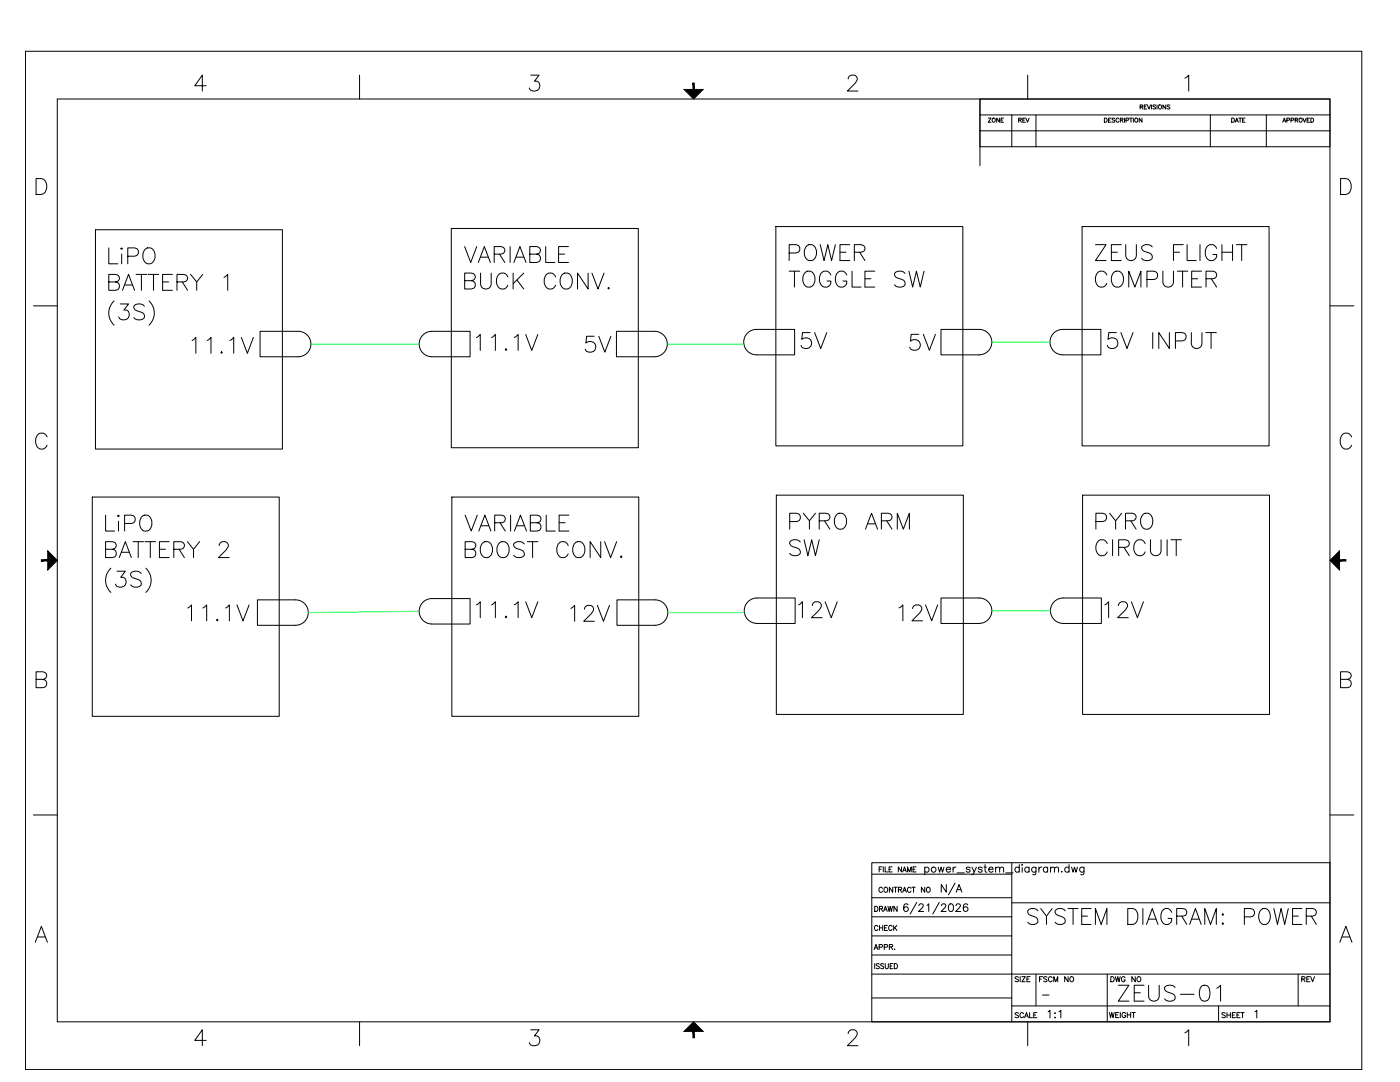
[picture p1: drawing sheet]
<svg xmlns="http://www.w3.org/2000/svg" width="559mm" height="432mm" viewBox="0 0 559 432" stroke-linecap="round" stroke-linejoin="round" font-family="sans-serif">
<!-- layer: Title Block -->
<g fill="none" stroke="#000" stroke-width=".4">
<path d="M10.2 20.5h533.3v406.3h-533.3zM22.9 39.5h507.9v368.3h-507.9zM82.3 34.2h-4.6l3.1-4.2v6.3M143.5 30v9.5M211.8 30h3.4l-1.9 2.4a2.04 2.04 0 0 1 2.2 2.3 2.04 2.04 0 0 1-2.7 1.6l-1-.3-.6-.9M338.5 31.5a1.53 1.53 0 0 1 1.3-1.5h1.2a1.54 1.54 0 0 1 .9 2.4l-3.7 3.9h4.3M391.1 39.5v26.6M410.2 30v9.5M473 31.2l1.5-1.2v6.3M403.8 45.9h-12.7v-6.4h139.7v6.4h-47.7v12.7h22.3M413.5 45.9v12.7h69.6M440.8 47.1h.6a.88 .88 0 0 1 .5 .9 .88 .88 0 0 1-.5 .8h-.6z"/>
<path d="M442.5 47.9h.6M443.5 47.1h-1v1.7h1M445 47.4l-1-.2-.1 .5 .9 .4 .2 .4-.4 .3-.7-.3M446.6 47.5a.61 .61 0 0 0-.7-.4 .61 .61 0 0 0-.5 .6v.4a.61 .61 0 0 0 .5 .7 .61 .61 0 0 0 .7-.4M447.2 47.9l.9-.1 .1-.5-1-.2v1.7M447.7 47.9l.6 .9M448.8 47.1v1.7M449.4 48l1-.1 .1-.6-1.1-.2v1.7M450.9 47.1h1.1M451.4 47.1v1.7M452.4 47.1v1.7M455.1 42.6h.9l.1-.6-1-.1v1.6"/>
<path d="M455.6 42.6l.6 .9M455.8 47.1v1.7l-1.1-1.7v1.7M456.7 42.6h.7M457.7 41.9h-1v1.6h1M458 41.9l.6 1.6 .6-1.6M459.6 41.9v1.6M461.3 42.1l-.4-.2-.7 .2 1.1 .9-.4 .5-.7-.2M461.8 41.9v1.6M465.3 41.9v1.6l-1.1-1.6v1.6M466.9 42.1l-.9-.2-.1 .5 .9 .4 .1 .5-.4 .2-.7-.2M483.1 45.9h-79.3v12.7h9.7M505.4 45.9v12.7h25.4v-6.4h-139.7v6.4h12.7"/>
<path d="M14.4 71.3h2.1a3.4 3.4 0 0 1 2.2 3.1 3.4 3.4 0 0 1-2.2 3.2h-2.1zM535.1 71.3h2.1a3.4 3.4 0 0 1 2.2 3.1 3.4 3.4 0 0 1-2.2 3.2h-2.1zM13.3 122.1h9.6M530.8 122.1h9.6M18.8 174.4a2.34 2.34 0 0 0-2.7-1.6 2.34 2.34 0 0 0-1.9 2.5 2.93 2.93 0 0 0 3.1 3.9l1.2-.9 .3-.6M539.5 174.4a2.34 2.34 0 0 0-2.7-1.6 2.34 2.34 0 0 0-1.9 2.5 2.93 2.93 0 0 0 3.1 3.9l1.2-.9 .3-.6M10.1 194.9v.7M10.1 218.9v.6M10.1 250.1l.1 .2M10.1 273.7h.1M14.4 271.1h2.7l.9-.3a1.45 1.45 0 0 0 0-2.4l-.9-.3h-2.7v6.3h2.7a1.66 1.66 0 0 0 1.6-1.6 1.66 1.66 0 0 0-1.6-1.7M535.1 271.1h2.7l.9-.3a1.48 1.48 0 0 0 0-2.4l-.9-.3h-2.7v6.3h2.7a1.66 1.66 0 0 0 1.6-1.6 1.66 1.66 0 0 0-1.6-1.7"/>
<path d="M13.3 325.2h9.6M530.8 325.2h9.6M348 344.3h182.8v63.5h-182.8zM348 358.3h55.8M348 348.9h55.8M350.9 346.9h.7M352.1 345.9h-1.2v2.1M352.6 345.9v2.1M353.3 345.9v2.1h1.1M354.9 346.9h.7M356.1 345.9h-1.2v2.1h1.2M359.8 345.9v2.1l-1.3-2.1v2.1"/>
<path d="M360.3 348l.7-2.1 .8 2.1M360.6 347.3h.9M362.2 348v-2.1l.8 2.1 .7-2.1v2.1M364.4 346.9h.8M365.6 345.9h-1.2v2.1h1.2M403.8 344.3v63.5M14.1 376l2.4-6.3 2.4 6.3M15 373.9h3M348 365.9h55.8M348 373.5h55.8M403.8 360.3h127M534.8 376l2.4-6.3 2.4 6.3"/>
<path d="M535.7 373.9h3M348 381.1h55.8M348 398.3h55.8M348 388.7h182.8M413.5 388.7v12.7M441.9 388.7v19.1M518.1 388.7v12.7M82.3 415.2h-4.6l3.1-4.2v6.3M143.5 407.8v9.5M211.8 411h3.4l-1.9 2.4a2.03 2.03 0 0 1 2.2 2.3 2.03 2.03 0 0 1-2.7 1.6l-1-.3-.6-.9M338.5 412.5a1.58 1.58 0 0 1 1.3-1.5h1.2a1.57 1.57 0 0 1 .9 2.4l-3.7 3.9h4.3M403.8 401.4h127"/>
<path d="M410.2 407.8v9.5M473 412.2l1.5-1.2v6.3M500.9 403.8l.7-.6v3M10.1 422.8l.1 .4"/>
<circle cx="453.5" cy="47.9" r=".75"/>
<circle cx="463" cy="42.6" r=".75"/>
</g>
<g fill="#000" stroke="#000" stroke-width=".4">
<path d="M273 35.7h7.7l-3.9 3.8zM19.1 219.8l3.8 3.8-3.8 3.8zM530.8 223.6l3.9-3.8v7.6zM276.8 407.8l3.9 3.8h-7.7z"/>
<path d="M276.6 33.2l.5 2.5v-2.5zM276.6 33.2l.5 2.5h-.5z"/>
<path d="M16.5 223.4v.5l2.6-.5zM16.5 223.9l2.6-.5v.5z"/>
<path d="M534.7 223.9h2.5v-.5zM534.7 223.4h2.5l-2.5 .5z"/>
<path d="M276.6 411.6v2.5h.5zM276.6 411.6h.5v2.5z"/>
</g>
<!-- layer: 0 -->
<g fill="none" stroke="#000" stroke-width=".4">
<path d="M38.1 91.7h74.6v87.5h-74.6zM43.4 98.9v6.4h3.7M48.6 98.9l.3 .3-.3 .3-.3-.3zM57.6 99.8a2.35 2.35 0 0 1 2.7-.8 2.35 2.35 0 0 1 1.6 2.3 2.93 2.93 0 0 1-3 4 3.7 3.7 0 0 1-1.3-5.5zM180.1 91.2h74.7v87.5h-74.7zM185.5 98.4l2.4 6.3 2.4-6.3M203.6 98.4v6.3M217.8 98.4v6.3h3.7M226.9 98.4h-3.9v6.3h3.9M309.7 90.4h74.6v87.5h-74.6zM322.2 98a2.42 2.42 0 0 1 3.7 2.1 2.79 2.79 0 0 1-.6 3 2.79 2.79 0 0 1-3.1 .6 3.9 3.9 0 0 1 0-5.7zM327.4 97.6l1.5 6.4 1.5-6.4 1.5 6.4 1.5-6.4"/>
<path d="M339.2 97.6h-3.9v6.4h3.9M431.9 90.4h74.6v87.5h-74.6zM437.2 97.6h4.3l-4.3 6.4h4.3M447.5 97.6h-3.9v6.4h3.9M449.3 97.6v4.6a2.14 2.14 0 0 0 2.1 1.8 2.14 2.14 0 0 0 2.2-1.8v-4.6M459.9 98.5a2.78 2.78 0 0 0-4.2 0 1.68 1.68 0 0 0 1.2 1.9l1.8 .6a1.56 1.56 0 0 1 1.2 1.1 1.56 1.56 0 0 1-.6 1.6 2.95 2.95 0 0 1-3.6-.6M472.3 97.6h-3.9v6.4M473.8 97.6v6.4h3.7M479 97.6v6.4M485.6 99.2a2.33 2.33 0 0 0-2.7-1.6 2.33 2.33 0 0 0-1.8 2.5 2.79 2.79 0 0 0 .6 3 2.79 2.79 0 0 0 3 .6l.9-1.2v-.9h-1.5M487.7 97.6v6.4M492 97.6v6.4"/>
<path d="M493.5 97.6h4.2M495.6 97.6v6.4M43.4 112.5h2.8l.9-.3a1.48 1.48 0 0 0 0-2.4l-.9-.3h-2.8v6.4h2.8a1.68 1.68 0 0 0 1.5-1.7 1.68 1.68 0 0 0-1.5-1.7M48.6 101.3v4M48.9 115.9l2.4-6.4 2.4 6.4M49.8 113.7h3M51 102.2h2.7a1.66 1.66 0 0 0 1.6-1.6 1.66 1.66 0 0 0-1.6-1.7h-2.7v6.4M54.3 109.5h4.3M56.4 109.5v6.4M59.1 109.5h4.3M61.3 109.5v6.4M64.9 112.5h2.4"/>
<path d="M68.8 109.5h-3.9v6.4h3.9M70.6 112.5h2.8l.9-.3a1.48 1.48 0 0 0 0-2.4l-.9-.3h-2.8v6.4M72.8 112.5l2.1 3.4M76.1 109.5l2.4 3v3.4M80.9 109.5l-2.4 3M89.4 110.7l1.5-1.2v6.4M185.5 112h2.7l.9-.3a1.47 1.47 0 0 0 0-2.4l-.9-.3h-2.7v6.3h2.7a1.66 1.66 0 0 0 1.6-1.6 1.66 1.66 0 0 0-1.6-1.7M190.9 104.7l2.4-6.3 2.4 6.3M191.8 109v4.5a2.14 2.14 0 0 0 2.1 1.9 2.14 2.14 0 0 0 2.2-1.9v-4.5M191.8 102.6h3M197.3 101.4h2.7l.9-.3a1.45 1.45 0 0 0 0-2.4l-.9-.3h-2.7v6.3M199.4 101.4l2.1 3.3"/>
<path d="M202.7 110.5a2.33 2.33 0 0 0-2.7-1.5 2.33 2.33 0 0 0-1.8 2.4 2.78 2.78 0 0 0 .6 3 2.78 2.78 0 0 0 3 .6l.9-1.2M204.8 109v6.3M205.1 104.7l2.4-6.3 2.5 6.3M206 102.6h3M206.3 111.7l2.7 3.6M209 109l-4.2 4.2M211.5 101.4h2.7l.9-.3a1.48 1.48 0 0 0 0-2.4l-.9-.3h-2.7v6.3h2.7a1.66 1.66 0 0 0 1.6-1.6 1.66 1.66 0 0 0-1.6-1.7M221.7 110.5a2.33 2.33 0 0 0-2.6-1.5 2.33 2.33 0 0 0-1.9 2.4 2.78 2.78 0 0 0 .6 3 2.78 2.78 0 0 0 3 .6l.9-1.2M223 101.4h2.4M224.2 109.9a2.34 2.34 0 0 1 2.6-.8 2.34 2.34 0 0 1 1.6 2.3 2.78 2.78 0 0 1-.6 3 2.78 2.78 0 0 1-3 .6 4 4 0 0 1-.6-5.1zM234.7 109v6.3l-4.2-6.3v6.3M236.3 109l2.4 6.3 2.4-6.3"/>
<path d="M242.9 114.7l.3 .3-.3 .3-.3-.3zM315 101h2.7a1.66 1.66 0 0 0 1.6-1.7 1.66 1.66 0 0 0-1.6-1.7h-2.7v6.4M315 108.2h4.2M317.1 108.2v6.4M321 109.1a2.34 2.34 0 0 1 2.7-.8 2.34 2.34 0 0 1 1.6 2.4 2.77 2.77 0 0 1-.6 3 2.77 2.77 0 0 1-3 .6 4 4 0 0 1-.7-5.2zM331.6 109.7a2.33 2.33 0 0 0-2.6-1.5 2.33 2.33 0 0 0-1.9 2.5 2.77 2.77 0 0 0 .6 3 2.77 2.77 0 0 0 3 .6l.9-1.2v-.9h-1.5M335.3 100.7h2.4M338 109.7a2.33 2.33 0 0 0-2.7-1.5 2.33 2.33 0 0 0-1.9 2.5 2.77 2.77 0 0 0 .6 3 2.77 2.77 0 0 0 3.1 .6l.9-1.2v-.9h-1.5M340.1 108.2v6.4h3.6M341 100.7h2.7l.9-.3a1.45 1.45 0 0 0 0-2.4l-.9-.4h-2.7v6.4M343.1 100.7l2.1 3.3M345.2 111.2h2.4"/>
<path d="M349.2 108.2h-4v6.4h4M361.3 109.1a2.78 2.78 0 0 0-4.3 0 1.63 1.63 0 0 0 1.2 1.8l1.9 .6a1.56 1.56 0 0 1 1.1 1.2 1.56 1.56 0 0 1-.5 1.6 2.95 2.95 0 0 1-3.7-.6M362.8 108.2l1.5 6.4 1.5-6.4 1.5 6.4 1.5-6.4M441.8 109.7a2.33 2.33 0 0 0-2.7-1.5 2.33 2.33 0 0 0-1.9 2.5 2.77 2.77 0 0 0 .7 3 2.77 2.77 0 0 0 3 .6l.9-1.2M443.6 100.7h2.4M444.2 109.1a2.34 2.34 0 0 1 2.7-.8 2.34 2.34 0 0 1 1.5 2.4 2.77 2.77 0 0 1-.6 3 2.77 2.77 0 0 1-3 .6 4 4 0 0 1-.6-5.2zM450.5 114.6v-6.4l2.5 6.4 2.4-6.4v6.4M457.8 111.5h2.7a1.66 1.66 0 0 0 1.6-1.6 1.66 1.66 0 0 0-1.6-1.7h-2.7v6.4M464.1 108.2v4.6a2.14 2.14 0 0 0 2.2 1.8 2.14 2.14 0 0 0 2.1-1.8v-4.6M468.4 100.7h2.4M469.9 108.2h4.2M472 108.2v6.4"/>
<path d="M475.6 111.2h2.5M479.6 108.2h-4v6.4h4M481.4 111.2h2.7l.9-.3a1.48 1.48 0 0 0 0-2.4l-.9-.3h-2.7v6.4M483.5 111.2l2.1 3.4M487.7 100.7h4.3M45.5 120.1a6.5 6.5 0 0 0 0 9.7M48 121.3h3.3l-1.8 2.4a2.04 2.04 0 0 1 2.1 2.4 2.04 2.04 0 0 1-2.7 1.5l-.9-.3-.6-.9M57.6 122.2a2.79 2.79 0 0 0-4.2 0 1.58 1.58 0 0 0 1.2 1.8l1.8 .6a1.52 1.52 0 0 1 1.2 1.2 1.52 1.52 0 0 1-.6 1.5 2.87 2.87 0 0 1-3.6-.6M59.5 120.1a6.5 6.5 0 0 1 0 9.7M103.8 132.2h15.2a5.1 5.1 0 0 1 5.1 5.1 5.1 5.1 0 0 1-5.1 5.1h-15.2zM172.4 132.2a5.1 5.1 0 0 0-5.1 5.1 5.1 5.1 0 0 0 5.1 5.1M172.4 132.2h15.2v10.2h-15.2"/>
<path d="M246 132.2h15.3a5.1 5.1 0 0 1 5 5.1 5.1 5.1 0 0 1-5 5.1h-15.3zM298 133.3l.7-.6a5 5 0 0 1 3.2-1.2h15.3v10.1h-15.3a5.1 5.1 0 0 1-4.6-2.9 5.1 5.1 0 0 1 .7-5.4zM375.6 131.5h15.2a5.1 5.1 0 0 1 5.1 5 5.1 5.1 0 0 1-5.1 5.1h-15.2zM420.9 132.7a5 5 0 0 1 3.3-1.2h15.2v10.1h-15.2a5.1 5.1 0 0 1-4.8-3.3 5.1 5.1 0 0 1 1.5-5.6zM36.8 198.4h74.6v87.5h-74.6zM180.3 198.4h74.7v87.5h-74.7zM309.9 197.6h74.6v87.5h-74.6zM432.1 197.6h74.6v87.5h-74.6zM42.1 205.6v6.3h3.7M42.1 219.2h2.8l.9-.3a1.5 1.5 0 0 0 0-2.4l-.9-.3h-2.8v6.3h2.8a1.66 1.66 0 0 0 1.5-1.6 1.66 1.66 0 0 0-1.5-1.7M47.3 205.6l.3 .3-.3 .3-.3-.3zM47.3 208v3.9"/>
<path d="M49.7 208.9h2.7a1.66 1.66 0 0 0 1.6-1.7 1.66 1.66 0 0 0-1.6-1.6h-2.7v6.3M53.1 216.2h4.2M55.2 216.2v6.3M57 205.9a2.42 2.42 0 0 1 3.6 2.1 2.8 2.8 0 0 1-.6 3 2.8 2.8 0 0 1-3 .6 3.9 3.9 0 0 1 0-5.7zM57.9 216.2h4.2M60 216.2v6.3M63.6 219.2h2.4M67.5 216.2h-3.9v6.3h3.9M69.4 219.2h2.7l.9-.3a1.5 1.5 0 0 0 0-2.4l-.9-.3h-2.7v6.3M71.5 219.2l2.1 3.3M74.8 216.2l2.4 3v3.3M79.7 216.2l-2.5 3"/>
<path d="M87.5 217.7a1.65 1.65 0 0 1 1.2-1.5h1.2a1.56 1.56 0 0 1 .9 2.4l-3.6 3.9h4.2M185.7 205.6l2.4 6.3 2.4-6.3M185.7 219.2h2.7l.9-.3a1.5 1.5 0 0 0 0-2.4l-.9-.3h-2.7v6.3h2.7a1.66 1.66 0 0 0 1.6-1.6 1.66 1.66 0 0 0-1.6-1.7M191.1 211.9l2.4-6.3 2.4 6.3M192 209.8h3M192.9 216.5a2.43 2.43 0 0 1 3.7 2.1 2.8 2.8 0 0 1-.7 3 2.8 2.8 0 0 1-3 .6 3.9 3.9 0 0 1 0-5.7zM197.4 208.6h2.8l.9-.3a1.5 1.5 0 0 0 0-2.4l-.9-.3h-2.8v6.3M199.6 216.5a2.42 2.42 0 0 1 3.6 2.1 2.8 2.8 0 0 1-.6 3 2.8 2.8 0 0 1-3 .6 3.9 3.9 0 0 1 0-5.7zM199.6 208.6l2.1 3.3M203.8 205.6v6.3M205.3 211.9l2.4-6.3 2.4 6.3M206.2 209.8h3.1"/>
<path d="M209.3 217.1a2.79 2.79 0 0 0-4.3 0 1.63 1.63 0 0 0 1.2 1.8l1.8 .6a1.56 1.56 0 0 1 1.2 1.2 1.56 1.56 0 0 1-.6 1.5 2.91 2.91 0 0 1-3.6-.6M210.5 216.2h4.2M211.7 208.6h2.7l.9-.3a1.47 1.47 0 0 0 0-2.4l-.9-.3h-2.7v6.3h2.7a1.66 1.66 0 0 0 1.6-1.6 1.66 1.66 0 0 0-1.6-1.7M212.6 216.2v6.3M218 205.6v6.3h3.6M223.2 208.6h2.4M226.8 217.7a2.33 2.33 0 0 0-2.7-1.5 2.33 2.33 0 0 0-1.8 2.4 2.78 2.78 0 0 0 .6 3 2.78 2.78 0 0 0 3 .6l.9-1.2M227.1 205.6h-3.9v6.3h3.9M229.2 217.1a2.34 2.34 0 0 1 2.7-.9 2.34 2.34 0 0 1 1.5 2.4 2.78 2.78 0 0 1-.6 3 2.78 2.78 0 0 1-3 .6 4 4 0 0 1-.6-5.1zM239.8 216.2v6.3l-4.3-6.3v6.3M241.3 216.2l2.4 6.3 2.4-6.3M315.2 208.1h2.7a1.66 1.66 0 0 0 1.6-1.6 1.66 1.66 0 0 0-1.6-1.7h-2.7v6.4"/>
<path d="M319.4 216.3a2.78 2.78 0 0 0-4.2 0 1.68 1.68 0 0 0 1.2 1.8l1.8 .6a1.56 1.56 0 0 1 1.2 1.2 1.56 1.56 0 0 1-.6 1.6 2.95 2.95 0 0 1-3.6-.7M320.6 204.8l2.5 3v3.4M321 215.4l1.5 6.4 1.5-6.4 1.5 6.4 1.5-6.4M325.5 204.8l-2.4 3M327 207.8h2.7l.9-.2a1.5 1.5 0 0 0 0-2.5l-.9-.3h-2.7v6.4M329.1 207.8l2.1 3.4M334.2 205.1a2.42 2.42 0 0 1 3.7 2.1 2.8 2.8 0 0 1-.6 3.1 2.8 2.8 0 0 1-3.1 .6 3.9 3.9 0 0 1 0-5.8zM345.4 211.2l2.5-6.4 2.4 6.4M346.4 209.1h3M351.8 207.8h2.7l.9-.2a1.47 1.47 0 0 0 0-2.5l-.9-.3h-2.7v6.4M353.9 207.8l2.1 3.4M358.1 211.2v-6.4l2.5 6.4 2.4-6.4v6.4"/>
<path d="M437.4 208.1h2.7a1.66 1.66 0 0 0 1.6-1.6 1.66 1.66 0 0 0-1.6-1.7h-2.7v6.4M442 216.9a2.34 2.34 0 0 0-2.7-1.5 2.34 2.34 0 0 0-1.9 2.4 2.8 2.8 0 0 0 .6 3 2.8 2.8 0 0 0 3.1 .7l.9-1.2M442.9 204.8l2.4 3v3.4M444.1 215.4v6.4M446.5 218.4h2.7l.9-.3a1.47 1.47 0 0 0 0-2.4l-.9-.3h-2.7v6.4M447.7 204.8l-2.4 3M448.6 218.4l2.1 3.4M449.2 207.8h2.7l.9-.2a1.47 1.47 0 0 0 0-2.5l-.9-.3h-2.7v6.4M451.3 207.8l2.2 3.4M456.5 205.1a2.42 2.42 0 0 1 3.6 2.1 2.8 2.8 0 0 1-.6 3.1 2.8 2.8 0 0 1-3 .6 3.9 3.9 0 0 1 0-5.8zM457.1 216.9a2.33 2.33 0 0 0-2.7-1.5 2.33 2.33 0 0 0-1.8 2.4 2.78 2.78 0 0 0 .5 3 2.78 2.78 0 0 0 3.1 .7l.9-1.2M459.2 215.4v4.5a2.14 2.14 0 0 0 2.1 1.9 2.14 2.14 0 0 0 2.1-1.9v-4.5"/>
<path d="M465.8 215.4v6.4M467.4 215.4h4.2M469.5 215.4v6.4M44.3 226.8a6.5 6.5 0 0 0 0 9.6M46.7 228h3.3l-1.8 2.4a2.03 2.03 0 0 1 2.2 2.3 2.03 2.03 0 0 1-2.8 1.6l-.9-.3-.6-.9M47.6 222.5l2.4-6.3 2.4 6.3M48.5 220.4h3M56.4 228.9a2.79 2.79 0 0 0-4.3 0 1.63 1.63 0 0 0 1.2 1.8l1.9 .6a1.55 1.55 0 0 1 1.1 1.2 1.55 1.55 0 0 1-.5 1.5 2.91 2.91 0 0 1-3.7-.6M58.2 226.8a6.5 6.5 0 0 1 0 9.6M102.8 239.4h15.2a5.1 5.1 0 0 1 5 5.1 5.1 5.1 0 0 1-5 5h-15.2zM172.4 238.9a5.1 5.1 0 0 0-5.1 5 5.1 5.1 0 0 0 5.1 5.1M172.4 238.9h15.2v10.1h-15.2"/>
<path d="M246.3 239.4h15.2a5.1 5.1 0 0 1 5.1 5.1 5.1 5.1 0 0 1-5.1 5h-15.2zM247.7 222.2l.3-.3 .2 .3-.2 .3zM375.6 238.6h15.2a5.1 5.1 0 0 1 5.1 5.1 5.1 5.1 0 0 1-5.1 5.1h-15.2zM421.1 239.8a5 5 0 0 1 3.3-1.2h15.2v10.2h-15.2a5.1 5.1 0 0 1-4.8-3.3 5.1 5.1 0 0 1 1.5-5.7zM298.3 240.5l.6-.7a5 5 0 0 1 3.2-1.2h15.3v10.2h-15.3a5.1 5.1 0 0 1-4.6-2.9 5.1 5.1 0 0 1 .8-5.4z"/>
</g>
<!-- layer: WIRE -->
<path d="M124.1 137.3h43.2M266.4 137.3h30.5M395.9 136.5h23.2M167.3 244l-44.2 .5M266.6 244.5h30.5M395.9 243.7h23.4" fill="none" stroke="#00ff3f" stroke-width=".4"/>
<g font-size="10.6">
<text x="75.8" y="142.2">11.1V</text>
<text x="189.4" y="141.1">11.1V</text>
<text x="232.8" y="141.8">5V</text>
<text x="318.9" y="140.4">5V</text>
<text x="362.3" y="141.1">5V</text>
<text x="441" y="140.4">5V INPUT</text>
<text x="74.1" y="249.1">11.1V</text>
<text x="189.4" y="247.6">11.1V</text>
<text x="226.8" y="249.1">12V</text>
<text x="317.9" y="247.6">12V</text>
<text x="358.1" y="249.1">12V</text>
<text x="440.3" y="247.6">12V</text>
<text x="409.2" y="370.1">SYSTEM DIAGRAM: POWER</text>
<text x="445.6" y="400.8">ZEUS-01</text>
</g>
<text font-size="8.8" x="374.6" y="358.4">N/A</text>
<text font-size="8.4" x="359.8" y="365.8">6/21/2026</text>
<text font-size="7.5" x="368.3" y="350.3">power_system_diagram.dwg</text>
<text font-size="6.6" x="417.3" y="407.5">1:1</text>
<g font-size="5.3">
<text x="350" y="357.4">CONTRACT NO</text>
<text x="348.2" y="365.1">DRAWN</text>
<text x="348.2" y="372.5">CHECK</text>
<text x="347.8" y="380.3">APPR.</text>
<text x="404.3" y="393">SIZE</text>
<text x="414.2" y="393">FSCM NO</text>
<text x="442.4" y="393">DWG NO</text>
<text x="518.6" y="393">REV</text>
<text x="404.3" y="407.5">SCALE</text>
<text x="442" y="407.5">WEIGHT</text>
<text x="486.8" y="407.5">SHEET</text>
</g>
<g font-size="4.9">
<text x="393.7" y="50.1">ZONE</text>
<text x="405.7" y="50.1">REV</text>
<text x="490.7" y="50.1">DATE</text>
<text x="511.2" y="50.1">APPROVED</text>
<text x="348.2" y="387.7">ISSUED</text>
</g>
<text font-size="2.6" x="415.2" y="398.3">-</text>
</svg>
